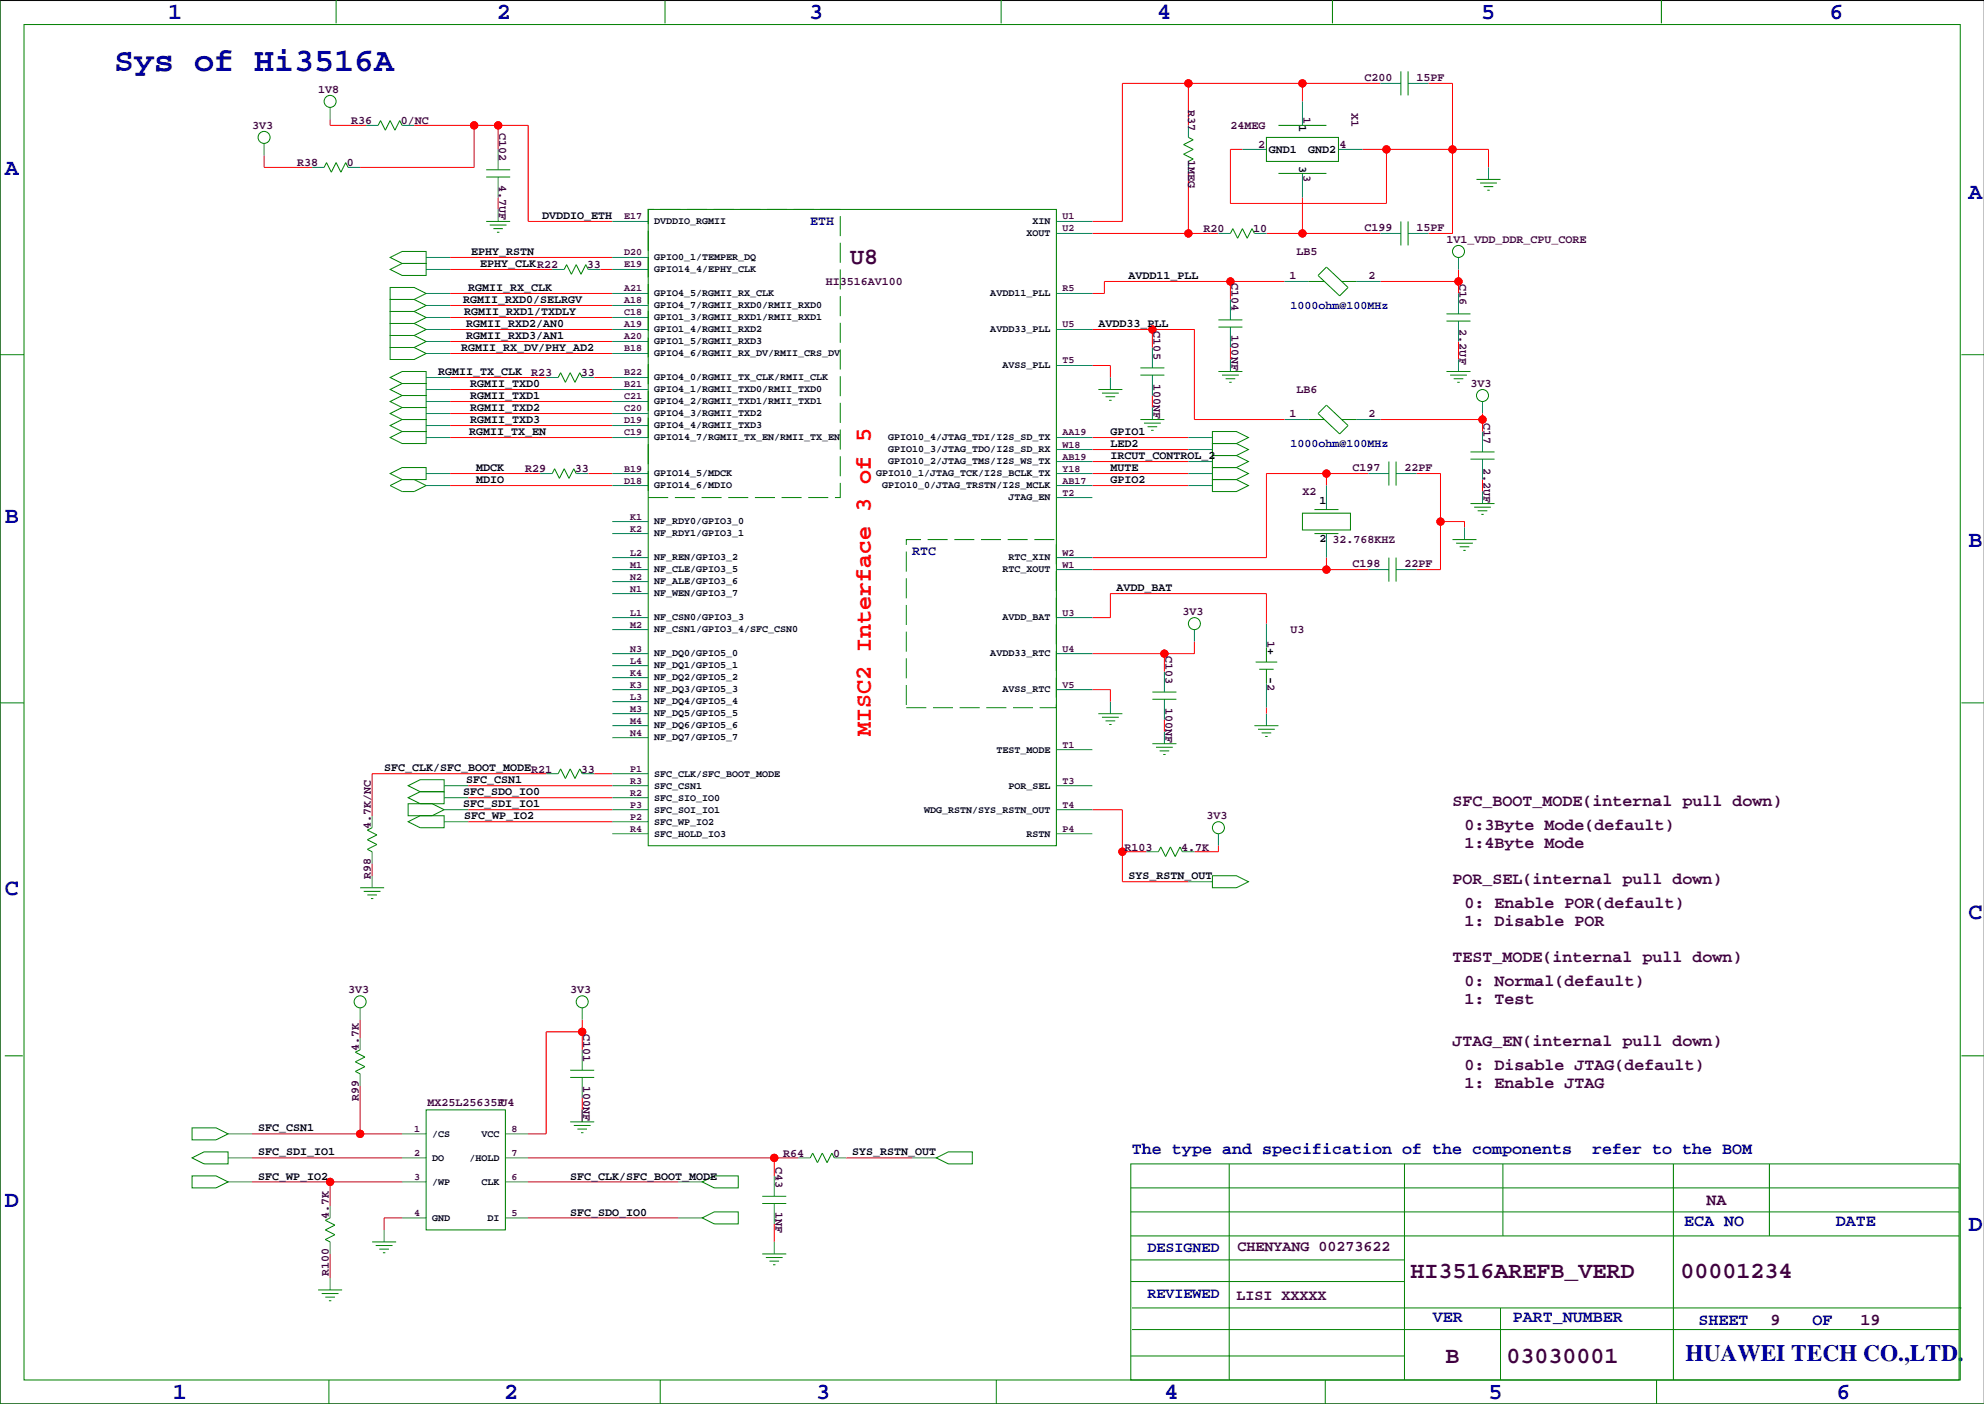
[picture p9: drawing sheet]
<svg xmlns="http://www.w3.org/2000/svg" width="420mm" height="297mm" viewBox="0 0 420 297" stroke-linecap="round" stroke-linejoin="round" font-family="sans-serif">
<path d="M419.9 .1h-419.9v296.9h419.9" fill="none" stroke="#000" stroke-width=".21"/>
<g fill="none" stroke="#008080" stroke-width=".21">
<path d="M292.1 17.6h4.3M297.9 17.6h4.4M55.9 30.3v2.6M66 35.4h2.6M69.8 22.7v2.6M73.7 35.4h2.5M77.5 26.5h2.5M85.1 26.5h2.5M105.4 31.6v4.3M105.4 37.5v4.3M251.5 26.5v2.6M251.5 34.1v2.6"/>
<path d="M262.9 31.6h5.1M275.6 21.4v5.1M275.6 36.7v5.1M283.2 31.6h5.1M315 35.4v2.6M90.2 54.5h5M90.2 57h5M105.4 44.3v2.5M116.8 57h2.6M124.5 57h2.5M129.5 54.5h7.7M129.5 57h7.7"/>
<path d="M129.5 46.8h7.7M223.5 49.4h7.6M223.5 46.8h7.6M257.8 49.4h2.5M265.4 49.4h2.6M271.8 59.5h5.1M287 59.5h5.1M292.1 49.4h4.3M297.9 49.4h4.4M308.6 54.5v2.5M90.2 72.2h5M90.2 69.7h5"/>
<path d="M90.2 67.2h5M90.2 64.6h5M90.2 62.1h5M90.2 74.8h5M90.2 79.9h5M115.6 79.9h2.5M123.2 79.9h2.5M129.5 72.2h7.7M129.5 69.7h7.7M129.5 67.2h7.7M129.5 64.6h7.7M129.5 62.1h7.7"/>
<path d="M129.5 74.8h7.7M129.5 79.9h7.7M223.5 69.7h7.6M223.5 62.1h7.6M223.5 77.3h7.6M234.9 79.9v2.5M243.8 73.5v4.3M243.8 79.4v4.3M260.3 63.4v4.3M260.3 69.2v4.3M260.3 76.1v2.5M308.6 62.1v4.3"/>
<path d="M308.6 67.9v4.3M308.6 76.1v2.5M90.2 92.6h5M90.2 87.5h5M90.2 84.9h5M90.2 82.4h5M90.2 90h5M129.5 92.6h7.7M129.5 87.5h7.7M129.5 84.9h7.7M129.5 82.4h7.7M129.5 90h7.7"/>
<path d="M223.5 92.6h7.6M223.5 97.6h7.6M223.5 95.1h7.6M243.8 86.2v2.6M251.5 92.6h5M251.5 97.6h5M251.5 95.1h5M271.8 88.8h5.1M287 88.8h5.1M313.7 84.9v2.6M313.7 91.3v4.3M313.7 97.1v4.4"/>
<path d="M90.2 102.7h5M90.2 100.2h5M114.3 100.2h2.5M121.9 100.2h2.6M129.5 102.7h7.7M129.5 100.2h7.7M129.5 110.3h7.7M129.5 112.9h7.7M129.5 118h7.7M223.5 102.7h7.6M223.5 100.2h7.6M223.5 105.3h7.6"/>
<path d="M223.5 118h7.6M251.5 102.7h5M251.5 100.2h5M280.7 102.7v5.1M280.7 112.9v5.1M289.6 100.2h4.3M295.4 100.2h4.3M309.9 111.6v2.6M313.7 104v2.5M129.5 120.5h7.7M129.5 130.7h7.7M129.5 138.3h7.7"/>
<path d="M129.5 123h7.7M129.5 133.2h7.7M129.5 125.6h7.7M223.5 120.5h7.6M223.5 130.7h7.6M223.5 138.3h7.6M252.7 133.2v2.5M268 131.9v5.1M289.6 120.5h4.3M295.4 120.5h4.3M129.5 145.9h7.7M129.5 140.8h7.7"/>
<path d="M129.5 143.4h7.7M129.5 148.4h7.7M129.5 151h7.7M129.5 153.5h7.7M129.5 156.1h7.7M223.5 145.9h7.6M223.5 158.6h7.6M234.9 148.4v2.6M246.4 142.1v4.3M246.4 147.9v4.4M246.4 154.8v2.5M268 144.6v5.1"/>
<path d="M268 151v2.5M78.7 172.6v2.5M94 168.8h5.1M94 173.8h5.1M94 171.3h5.1M94 166.2h5.1M115.6 163.7h2.5M123.2 163.7h2.5M129.5 168.8h7.7M129.5 173.8h7.7M129.5 171.3h7.7M129.5 166.2h7.7"/>
<path d="M129.5 163.7h7.7M129.5 176.4h7.7M223.5 171.3h7.6M223.5 166.2h7.6M223.5 176.4h7.6M257.8 176.4v2.5M78.7 180.2v2.5M78.7 185.3v2.5M242.6 180.2h2.5M250.2 180.2h2.5M251.5 186.5h5M76.2 213.2v2.6"/>
<path d="M76.2 219.6v2.5M123.2 213.2v2.6M48.3 239.9h5M76.2 227.2v2.5M85.1 239.9h5.1M106.9 239.9h4.9M123.2 222.1v4.3M123.2 228v4.3M123.2 234.8v2.5M48.3 245h5M48.3 250h5M69.8 255.1v2.6"/>
<path d="M85.1 245h5.1M85.1 257.7h5.1M85.1 250h5.1M106.9 245h4.9M106.9 257.7h4.9M106.9 250h4.9M143.5 257.7h5.1M143.5 250h5.1M163.8 248.8v4.3M163.8 254.6v4.3M168.9 245h2.5M176.5 245h2.6"/>
<path d="M193 245h5.1M69.8 262.7v2.6M69.8 270.4v2.5M81.3 260.2v2.5M163.8 262.7v2.6"/>
</g>
<g fill="none" stroke="#008000" stroke-width=".21">
<path d="M0 -.1v297.1h419.9M71.1 0v4.9M140.7 0v4.9M211.8 0v4.9M281.9 0v4.9M351.5 0v4.9M5.1 5.2h409.7v286.8h-409.7zM296.4 15.1v5.1M297.9 15.1v5.1M68.6 35.4l.5-1 1 2 1-2 1 2 1.1-2 .5 1M80 26.5l.5-1 1 2 1-2 1.1 2 1-2 .5 1M102.9 35.9h5"/>
<path d="M102.9 37.5h5M251.5 29.1l1 .5-2.1 1 2.1 1-2.1 1 2.1 1-1 .5M268 29.1h15.2v5h-15.2zM270.5 36.7h10.2M270.5 26.5h10.2M312.4 38h5.1M313.2 38.7h3.5M313.9 39.5h2.1M82.5 54.5l2.6-1.3h5.1v2.5h-5.1zM82.5 57l2.6-1.3h5.1v2.6h-5.1zM102.9 46.8h5M103.6 47.6h3.6"/>
<path d="M104.4 48.4h2M105.2 49.1h.5M119.4 57l.5-1 1 2 1-2 1 2 1.1-2 .5 1M137.2 44.3h86.3v134.6h-86.3zM260.3 49.4l.6-1 1 2 1-2 1 2 1-2 .5 1M276.9 59.5h3.3M280.7 56.5l4.5 4.3-1.7 1.8-4.6-4.3zM284 59.5h3M296.4 46.8v5.1M297.9 46.8v5.1M314.7 40.2h.5M0 75h5.1"/>
<path d="M82.5 71h5.1l2.6 1.2-2.6 1.3h-5.1zM82.5 68.4h5.1l2.6 1.3-2.6 1.3h-5.1zM82.5 65.9h5.1l2.6 1.3-2.6 1.2h-5.1zM82.5 63.4h5.1l2.6 1.2-2.6 1.3h-5.1zM82.5 60.8h5.1l2.6 1.3-2.6 1.3h-5.1zM82.5 73.5h5.1l2.6 1.3-2.6 1.3h-5.1zM82.5 79.9l2.6-1.3h5.1v2.5h-5.1zM118.1 79.9l.5-1 1 2 1-2 1.1 2 1-2 .5 1M241.3 79.4h5.1M241.3 77.8h5.1M257.8 78.6h5.1M257.8 67.7h5.1"/>
<path d="M257.8 69.2h5.1M258.6 79.4h3.5M306.1 66.4h5M306.1 67.9h5M306.1 78.6h5M306.8 79.4h3.6M415 75h4.9M82.5 87.5l2.6-1.3h5.1v2.6h-5.1zM82.5 84.9l2.6-1.2h5.1v2.5h-5.1zM82.5 82.4l2.6-1.3h5.1v2.6h-5.1zM82.5 90l2.6-1.2h5.1v2.5h-5.1zM82.5 92.6l2.6-1.3h5.1v2.5h-5.1z"/>
<path d="M232.4 82.4h5.1M233.2 83.2h3.5M233.9 83.9h2.1M234.7 84.7h.5M241.3 88.8h5.1M242.1 89.5h3.5M242.8 90.3h2.1M243.6 91h.5M256.5 91.3h5.1l2.6 1.3-2.6 1.2h-5.1zM256.5 96.4h5.1l2.6 1.2-2.6 1.3h-5.1zM256.5 93.8h5.1l2.6 1.3-2.6 1.3h-5.1zM256.5 98.9h5.1l2.6 1.3-2.6 1.3h-5.1z"/>
<path d="M259.3 80.1h2.1M260.1 80.9h.5M276.9 88.8h3.3M280.7 85.7l4.5 4.3-1.7 1.8-4.6-4.3zM284 88.8h3M293.9 97.6v5.1M295.4 97.6v5.1M307.6 80.1h2M308.4 80.9h.5M311.1 95.6h5.1M311.1 97.1h5.1M82.5 100.2l2.6-1.3h5.1v2.6h-5.1z"/>
<path d="M82.5 102.7l2.6-1.2h2.5l2.6 1.2-2.6 1.3h-2.5zM116.8 100.2l.5-1 1.1 2 1-2 1 2 1-2 .5 1M256.5 101.5h5.1l2.6 1.2-2.6 1.3h-5.1zM275.6 108.6h10.2v3.5h-10.2zM278.1 107.8h5.1M278.1 112.9h5.1M293.9 118v5M295.4 118v5M307.3 114.2h5.1M308.1 114.9h3.6M308.9 115.7h2M309.6 116.4h.5"/>
<path d="M311.1 106.5h5.1M311.9 107.3h3.6M312.7 108.1h2M313.4 108.8h.5M268 137v3.1M0 148.7h5.1M232.4 151h5.1M233.2 151.8h3.5M233.9 152.5h2.1M234.7 153.3h.5M243.8 157.3h5.1M243.8 146.4h5.1"/>
<path d="M243.8 147.9h5.1M244.6 158.1h3.6M245.4 158.9h2M246.1 159.6h.5M265.4 153.5h5.1M265.7 140.1h4.6M266.2 154.3h3.5M266.4 141.6h3.1M267 155.1h2M267.7 155.8h.5M268 141.6v3M415 148.7h4.9"/>
<path d="M78.7 175.1l-1 .5 2.1 1-2.1 1.1 2.1 1-2.1 1 1 .5M86.4 168.8l2.5-1.3h5.1v2.5h-5.1zM86.4 173.8l2.5-1.2h5.1v2.5h-5.1zM86.4 170h5l2.6 1.3-2.6 1.3h-5zM86.4 166.2l2.5-1.2h5.1v2.5h-5.1zM118.1 163.7l.5-1 1 2 1-2 1.1 2 1-2 .5 1M76.2 187.8h5.1M77 188.6h3.5M77.7 189.3h2.1M78.5 190.1h.5M245.1 180.2l.5-1 1 2 1-2 1.1 2 1-2 .5 1M256.5 185.3h5.1l2.6 1.2-2.6 1.3h-5.1z"/>
<path d="M1 223.4h3.8M40.6 238.6h5.1l2.6 1.3-2.6 1.3h-5.1zM76.2 222.1l-1 .5 2 1-2 1 2 1.1-2 1 1 .5M90.2 234.8h16.7v25.4h-16.7zM120.6 226.4h5.1M120.6 228h5.1M120.6 237.3h5.1M121.4 238.1h3.6M122.2 238.9h2M122.9 239.6h.5M415 223.4h4.9M40.6 245l2.6-1.3h5.1v2.5h-5.1z"/>
<path d="M40.6 248.8h5.1l2.6 1.2-2.6 1.3h-5.1zM69.8 257.7l-1 .5 2.1 1-2.1 1 2.1 1-2.1 1 1 .5M148.6 257.7l2.5-1.3h5.1v2.5h-5.1zM148.6 250l2.5-1.2h5.1v2.5h-5.1zM161.3 253.1h5.1M161.3 254.6h5.1M171.4 245l.6-1 1 2 1-2 1 2 1-2 .5 1M198.1 245l2.6-1.3h5v2.5h-5zM239.3 246.2h175.2v45.8h-175.2zM239.3 251.3h175.2M239.3 256.4h175.2M260.1 246.2v45.8"/>
<path d="M297.2 246.2v45.8M318 246.2v15.3M354.1 246.2v45.8M374.4 246.2v15.3M67.3 272.9h5.1M68.1 273.7h3.5M68.8 274.4h2.1M69.6 275.2h.5M78.7 262.7h5.1M79.5 263.5h3.6M80.3 264.3h2M81 265h.5"/>
<path d="M161.3 265.3h5.1M162.1 266.1h3.5M162.8 266.8h2M163.6 267.6h.5M239.3 266.6h57.9M239.3 261.5h175.2M239.3 271.1h57.9M239.5 276.7h175.5M317.5 276.7v15.3M69.6 292v5M139.7 292v5M210.8 292v5"/>
<path d="M239.3 286.9h57.9M239.5 281.3h175M280.4 292v5M350.5 292v5M383.5 287.4h.1"/>
<circle cx="55.9" cy="29.1" r="1.27"/>
<circle cx="69.8" cy="21.4" r="1.27"/>
<circle cx="308.6" cy="53.2" r="1.27"/>
<circle cx="313.7" cy="83.7" r="1.27"/>
<circle cx="252.7" cy="131.9" r="1.27"/>
<circle cx="257.8" cy="175.1" r="1.27"/>
<circle cx="76.2" cy="211.9" r="1.27"/>
<circle cx="123.2" cy="211.9" r="1.27"/>
</g>
<g fill="none" stroke="#f00" stroke-width=".21">
<path d="M251.5 17.6v8.9M275.6 17.6v3.8M292.1 17.6h-54.6v29.2h-6.4M302.3 17.6h5v31.8h-5M55.9 32.9v2.5h10.1M69.8 25.3v1.2h7.7M87.6 26.5h24.2v20.3h17.7M100.3 26.5v8.9h-24.1M105.4 26.5v5.1M251.5 36.7v12.7M262.9 31.6h-2.6v11.4h33.1v-11.4M288.3 31.6h26.7v3.8"/>
<path d="M95.2 57h21.6M95.2 54.5h34.3M105.4 41.8v2.5M127 57h2.5M231.1 49.4h26.7M260.3 59.5v3.9M268 49.4h24.1M271.8 59.5h-38.1v2.6h-2.6M275.6 41.8v7.6M292.1 59.5h16.5M308.6 57v5.1M95.2 62.1h34.3"/>
<path d="M95.2 64.6h34.3M95.2 67.2h34.3M95.2 69.7h34.3M95.2 72.2h34.3M95.2 79.9h20.4M95.2 74.8h34.3M125.7 79.9h3.8M231.1 77.3h3.8v2.6M231.1 69.7h21.6v19.1h19.1M243.8 69.7v3.8M260.3 73.5v2.6M308.6 72.2v3.9"/>
<path d="M95.2 92.6h34.3M95.2 84.9h34.3M95.2 87.5h34.3M95.2 90h34.3M95.2 82.4h34.3M231.1 97.6h20.4M231.1 95.1h20.4M231.1 92.6h20.4M243.8 83.7v2.5M292.1 88.8h21.6M313.7 87.5v3.8M95.2 100.2h19.1"/>
<path d="M95.2 102.7h34.3M124.5 100.2h5M231.1 100.2h20.4M231.1 102.7h20.4M280.7 100.2v2.5M280.7 118v2.5M289.6 100.2h-21.6v17.8h-36.9M299.7 100.2h5.1v20.3h-5.1M304.8 110.3h5.1v1.3M313.7 101.5v2.5M231.1 120.5h58.5M231.1 130.7h3.8v-5.1h33.1v6.3"/>
<path d="M246.4 138.3v3.8M252.7 135.7v2.6h-21.6M231.1 145.9h3.8v2.5M246.4 152.3v2.5M268 149.7v1.3M99.1 171.3h30.4M99.1 166.2h30.4M99.1 168.8h30.4M99.1 173.8h30.4M115.6 163.7h-36.9v8.9M125.7 163.7h3.8M231.1 171.3h6.4v15.2h14"/>
<path d="M257.8 178.9v1.3h-5.1M78.7 182.7v2.6M237.5 180.2h5.1M76.2 215.8v3.8M123.2 218.3h-7.6v21.6h-3.8M123.2 215.8v6.3M53.3 239.9h31.8M76.2 229.7v10.2M123.2 232.3v5M53.3 245h31.8M53.3 250h31.8M69.8 250v5.1"/>
<path d="M85.1 257.7h-3.8v2.5M111.8 257.7h31.7M111.8 245h57.1M111.8 250h31.7M163.8 245v3.8M163.8 258.9v3.8M179.1 245h13.9M69.8 265.3v5.1"/>
<circle cx="251.5" cy="17.6" r=".76"/>
<circle cx="275.6" cy="17.6" r=".76"/>
<circle cx="100.3" cy="26.5" r=".76"/>
<circle cx="105.4" cy="26.5" r=".76"/>
<circle cx="293.4" cy="31.6" r=".76"/>
<circle cx="307.3" cy="31.6" r=".76"/>
<circle cx="251.5" cy="49.4" r=".76"/>
<circle cx="260.4" cy="59.5" r=".76"/>
<circle cx="275.6" cy="49.4" r=".76"/>
<circle cx="308.6" cy="59.5" r=".76"/>
<circle cx="243.8" cy="69.7" r=".76"/>
<circle cx="313.7" cy="88.8" r=".76"/>
<circle cx="280.7" cy="100.2" r=".76"/>
<circle cx="304.8" cy="110.3" r=".76"/>
<circle cx="246.4" cy="138.3" r=".76"/>
<circle cx="280.7" cy="120.5" r=".76"/>
<circle cx="237.5" cy="180.2" r=".76"/>
<circle cx="123.2" cy="218.3" r=".76"/>
<circle cx="76.2" cy="239.9" r=".76"/>
<circle cx="69.9" cy="250" r=".76"/>
<circle cx="163.8" cy="245" r=".76"/>
</g>
<g fill="#f00" stroke="#f00" stroke-width=".21">
<circle cx="304.8" cy="110.3" r=".76"/>
<circle cx="280.7" cy="100.2" r=".76"/>
<circle cx="280.7" cy="120.5" r=".76"/>
<circle cx="308.6" cy="59.5" r=".76"/>
<circle cx="260.4" cy="59.5" r=".76"/>
<circle cx="237.5" cy="180.2" r=".76"/>
<circle cx="251.5" cy="49.4" r=".76"/>
<circle cx="251.5" cy="17.6" r=".76"/>
<circle cx="275.6" cy="17.6" r=".76"/>
<circle cx="76.2" cy="239.9" r=".76"/>
<circle cx="275.6" cy="49.4" r=".76"/>
<circle cx="307.3" cy="31.6" r=".76"/>
<circle cx="293.4" cy="31.6" r=".76"/>
<circle cx="313.7" cy="88.8" r=".76"/>
<circle cx="243.8" cy="69.7" r=".76"/>
<circle cx="123.2" cy="218.3" r=".76"/>
<circle cx="246.4" cy="138.3" r=".76"/>
<circle cx="69.9" cy="250" r=".76"/>
<circle cx="163.8" cy="245" r=".76"/>
<circle cx="100.3" cy="26.5" r=".76"/>
<circle cx="105.4" cy="26.5" r=".76"/>
</g>
<path d="M137.2 44.3h40.6v61h-40.6zM191.8 114.2h31.7v35.5h-31.7z" fill="none" stroke="#008000" stroke-width=".21" stroke-dasharray="4.2 1.4" stroke-linecap="butt"/>
<text font-size="7.1" fill="#0000a0" x="24.1" y="14.9">Sys of Hi3516A</text>
<g font-size="4.9" fill="#0000a0">
<text x="35.6" y="3.9">1</text>
<text x="105.2" y="3.9">2</text>
<text x="171.2" y="3.9">3</text>
<text x="244.9" y="3.9">4</text>
<text x="313.4" y="3.9">5</text>
<text x="387.1" y="3.9">6</text>
<text x="1" y="36.9">A</text>
<text x="416.6" y="42">A</text>
<text x="1" y="110.6">B</text>
<text x="416.6" y="115.7">B</text>
<text x="1" y="189.3">C</text>
<text x="416.6" y="194.4">C</text>
<text x="1" y="255.4">D</text>
<text x="416.6" y="260.5">D</text>
<text x="356.6" y="288">HUAWEI TECH CO.,LTD.</text>
<text x="36.6" y="296">1</text>
<text x="106.7" y="296">2</text>
<text x="172.7" y="296">3</text>
<text x="246.4" y="296">4</text>
<text x="315" y="296">5</text>
<text x="388.6" y="296">6</text>
</g>
<g font-size="4.9" fill="#400040">
<text x="179.9" y="55.9">U8</text>
<text x="298.5" y="270.5">HI3516AREFB_VERD</text>
<text x="355.6" y="270.5">00001234</text>
<text x="305.9" y="288.3">B</text>
<text x="318.8" y="288.3">03030001</text>
</g>
<text font-size="4.9" fill="#f00" x="184.3" y="155.6" transform="rotate(-90 184.3 155.6)">MISC2 Interface 3 of 5</text>
<g font-size="3.5" fill="#400040">
<text x="307.3" y="170.6">SFC_BOOT_MODE(internal pull down)</text>
<text x="309.9" y="179.5">1:4Byte Mode</text>
<text x="309.9" y="175.7">0:3Byte Mode(default)</text>
<text x="307.3" y="187.1">POR_SEL(internal pull down)</text>
<text x="309.9" y="196">1: Disable POR</text>
<text x="309.9" y="192.2">0: Enable POR(default)</text>
<text x="307.3" y="203.6">TEST_MODE(internal pull down)</text>
<text x="309.9" y="208.7">0: Normal(default)</text>
<text x="309.9" y="212.5">1: Test</text>
<text x="307.3" y="221.4">JTAG_EN(internal pull down)</text>
<text x="309.9" y="226.5">0: Disable JTAG(default)</text>
<text x="309.9" y="230.3">1: Enable JTAG</text>
<text x="361.1" y="254.9">NA</text>
<text x="374.6" y="280.3">9</text>
<text x="393.7" y="280.3">19</text>
</g>
<g font-size="3.5" fill="#0000a0">
<text x="239.5" y="244.2">The type and specification of the components</text>
<text x="336.9" y="244.2">refer to the BOM</text>
<text x="356.4" y="259.4">ECA NO</text>
<text x="388.5" y="259.4">DATE</text>
<text x="303.1" y="279.7">VER</text>
<text x="320.1" y="279.7">PART_NUMBER</text>
<text x="359.4" y="280.3">SHEET</text>
<text x="383.5" y="280.3">OF</text>
</g>
<g font-size="3.2" fill="#0000a0">
<text x="242.8" y="264.9">DESIGNED</text>
<text x="242.8" y="274.5">REVIEWED</text>
</g>
<g font-size="3.2" fill="#400040">
<text x="261.9" y="264.7">CHENYANG 00273622</text>
<text x="261.6" y="275.1">LISI XXXXX</text>
</g>
<g font-size="2.8" fill="#0000a0">
<text x="171.4" y="47.5">ETH</text>
<text x="193" y="117.4">RTC</text>
</g>
<g font-size="2.5" fill="#400040">
<text x="288.7" y="17.1">C200</text>
<text x="299.7" y="17.1">15PF</text>
<text x="67.3" y="19.7">1V8</text>
<text x="251.4" y="23.4" transform="rotate(90 251.4 23.4)">R37</text>
<text x="286" y="24" transform="rotate(90 286 24)">X1</text>
<text x="53.3" y="27.3">3V3</text>
<text x="74.3" y="26.3">R36</text>
<text x="84.8" y="26.3">0/NC</text>
<text x="105.6" y="28.2" transform="rotate(90 105.6 28.2)">C102</text>
<text x="260.3" y="27.3">24MEG</text>
<text x="275.8" y="24.8" transform="rotate(90 275.8 24.8)">1</text>
<text x="62.9" y="35.2">R38</text>
<text x="73.4" y="35.2">0</text>
<text x="251.4" y="33.9" transform="rotate(90 251.4 33.9)">1MEG</text>
<text x="266.2" y="31.4">2</text>
<text x="283.5" y="31.4">4</text>
<text x="105.6" y="39.2" transform="rotate(90 105.6 39.2)">4.7UF</text>
<text x="275.8" y="36.9" transform="rotate(90 275.8 36.9)">3</text>
<text x="254.6" y="49.1">R20</text>
<text x="265.2" y="49.1">10</text>
<text x="274.3" y="54">LB5</text>
<text x="288.7" y="48.9">C199</text>
<text x="299.7" y="48.9">15PF</text>
<text x="306.1" y="51.4">1V1_VDD_DDR_CPU_CORE</text>
<text x="124.2" y="56.8">33</text>
<text x="260.6" y="60" transform="rotate(90 260.6 60)">C104</text>
<text x="272.8" y="59">1</text>
<text x="289.6" y="59">2</text>
<text x="174.7" y="60.2">HI3516AV100</text>
<text x="308.8" y="60.2" transform="rotate(90 308.8 60.2)">C16</text>
<text x="244.1" y="70.1" transform="rotate(90 244.1 70.1)">C105</text>
<text x="260.6" y="71" transform="rotate(90 260.6 71)">100NF</text>
<text x="308.8" y="69.7" transform="rotate(90 308.8 69.7)">2.2UF</text>
<text x="112.4" y="79.6">R23</text>
<text x="122.9" y="79.6">33</text>
<text x="244.1" y="81.1" transform="rotate(90 244.1 81.1)">100NF</text>
<text x="274.3" y="83.2">LB6</text>
<text x="311.2" y="81.9">3V3</text>
<text x="272.8" y="88.3">1</text>
<text x="289.6" y="88.3">2</text>
<text x="313.9" y="89.4" transform="rotate(90 313.9 89.4)">C17</text>
<text x="111.1" y="99.9">R29</text>
<text x="121.7" y="99.9">33</text>
<text x="286.2" y="99.7">C197</text>
<text x="297.2" y="99.7">22PF</text>
<text x="313.9" y="98.9" transform="rotate(90 313.9 98.9)">2.2UF</text>
<text x="275.6" y="104.8">X2</text>
<text x="281.9" y="114.9">32.768KHZ</text>
<text x="286.2" y="120">C198</text>
<text x="297.2" y="120">22PF</text>
<text x="250.2" y="130.2">3V3</text>
<text x="268.2" y="135.5" transform="rotate(90 268.2 135.5)">1+</text>
<text x="273.1" y="134">U3</text>
<text x="246.6" y="138.7" transform="rotate(90 246.6 138.7)">C103</text>
<text x="246.6" y="149.7" transform="rotate(90 246.6 149.7)">100NF</text>
<text x="122.9" y="163.4">33</text>
<text x="255.3" y="173.3">3V3</text>
<text x="78.5" y="175.4" transform="rotate(-90 78.5 175.4)">4.7K/NC</text>
<text x="237.9" y="179.9">R103</text>
<text x="249.9" y="179.9">4.7K</text>
<text x="78.5" y="185.9" transform="rotate(-90 78.5 185.9)">R98</text>
<text x="73.7" y="210.2">3V3</text>
<text x="120.6" y="210.2">3V3</text>
<text x="123.4" y="218.7" transform="rotate(90 123.4 218.7)">C101</text>
<text x="75.9" y="222.4" transform="rotate(-90 75.9 222.4)">4.7K</text>
<text x="75.9" y="232.9" transform="rotate(-90 75.9 232.9)">R99</text>
<text x="123.4" y="229.7" transform="rotate(90 123.4 229.7)">100NF</text>
<text x="90.4" y="234">MX25L25635FU4</text>
<text x="165.7" y="244.7">R64</text>
<text x="176.3" y="244.7">0</text>
<text x="164.1" y="246.9" transform="rotate(90 164.1 246.9)">C43</text>
<text x="69.6" y="257.9" transform="rotate(-90 69.6 257.9)">4.7K</text>
<text x="164.1" y="256.4" transform="rotate(90 164.1 256.4)">1NF</text>
<text x="69.6" y="269.9" transform="rotate(-90 69.6 269.9)">R100</text>
</g>
<g font-size="2.5">
<text x="274.9" y="26.5" transform="rotate(90 274.9 26.5)">1</text>
<text x="268.5" y="32.3">GND1</text>
<text x="274.9" y="35.2" transform="rotate(90 274.9 35.2)">3</text>
<text x="276.8" y="32.3">GND2</text>
<text x="114.7" y="46.3">DVDDIO_ETH</text>
<text x="99.7" y="54">EPHY_RSTN</text>
<text x="101.6" y="56.5">EPHY_CLKR22</text>
<text x="238.8" y="59">AVDD11_PLL</text>
<text x="98" y="64.1">RGMII_RXD0/SELRGV</text>
<text x="99.1" y="61.6">RGMII_RX_CLK</text>
<text x="98.2" y="66.7">RGMII_RXD1/TXDLY</text>
<text x="98.6" y="71.7">RGMII_RXD3/AN1</text>
<text x="98.6" y="69.2">RGMII_RXD2/AN0</text>
<text x="232.4" y="69.2">AVDD33_PLL</text>
<text x="97.6" y="74.3">RGMII_RX_DV/PHY_AD2</text>
<text x="92.7" y="79.4">RGMII_TX_CLK</text>
<text x="99.5" y="81.9">RGMII_TXD0</text>
<text x="99.5" y="89.5">RGMII_TXD3</text>
<text x="99.5" y="87">RGMII_TXD2</text>
<text x="99.5" y="84.4">RGMII_TXD1</text>
<text x="99.3" y="92.1">RGMII_TX_EN</text>
<text x="234.9" y="92.1">GPIO1</text>
<text x="234.9" y="94.6">LED2</text>
<text x="100.8" y="99.7">MDCK</text>
<text x="234.9" y="97.1">IRCUT_CONTROL_2</text>
<text x="234.9" y="99.7">MUTE</text>
<text x="100.8" y="102.2">MDIO</text>
<text x="234.9" y="102.2">GPIO2</text>
<text x="279.2" y="106.7">1</text>
<text x="279.2" y="114.6">2</text>
<text x="236.2" y="125.1">AVDD_BAT</text>
<text x="268.2" y="143.2" transform="rotate(90 268.2 143.2)">-2</text>
<text x="81.3" y="163.2">SFC_CLK/SFC_BOOT_MODER21</text>
<text x="98.6" y="165.7">SFC_CSN1</text>
<text x="98" y="170.8">SFC_SDI_IO1</text>
<text x="98" y="168.3">SFC_SDO_IO0</text>
<text x="98.2" y="173.3">SFC_WP_IO2</text>
<text x="238.8" y="186">SYS_RSTN_OUT</text>
<text x="54.6" y="239.4">SFC_CSN1</text>
<text x="54.6" y="244.5">SFC_SDI_IO1</text>
<text x="180.3" y="244.5">SYS_RSTN_OUT</text>
<text x="54.6" y="249.5">SFC_WP_IO2</text>
<text x="120.6" y="249.5">SFC_CLK/SFC_BOOT_MODE</text>
<text x="120.6" y="257.2">SFC_SDO_IO0</text>
</g>
<g font-size="2.5" fill="#0000a0">
<text x="273.1" y="65.4">1000ohm@100MHz</text>
<text x="273.1" y="94.6">1000ohm@100MHz</text>
</g>
<g font-size="2.1" fill="#400040">
<text x="132.1" y="46.4">E17</text>
<text x="224.8" y="46.4">U1</text>
<text x="224.8" y="49">U2</text>
<text x="132.1" y="56.6">E19</text>
<text x="132.1" y="54">D20</text>
<text x="132.1" y="61.7">A21</text>
<text x="132.1" y="64.2">A18</text>
<text x="224.8" y="61.7">R5</text>
<text x="132.1" y="66.7">C18</text>
<text x="132.1" y="69.3">A19</text>
<text x="132.1" y="71.8">A20</text>
<text x="224.8" y="69.3">U5</text>
<text x="132.1" y="74.4">B18</text>
<text x="224.8" y="76.9">T5</text>
<text x="132.1" y="79.4">B22</text>
<text x="132.1" y="82">B21</text>
<text x="132.1" y="84.5">C21</text>
<text x="132.1" y="87.1">C20</text>
<text x="132.1" y="89.6">D19</text>
<text x="132.1" y="92.1">C19</text>
<text x="224.8" y="92.1">AA19</text>
<text x="224.8" y="94.7">W18</text>
<text x="132.1" y="99.8">B19</text>
<text x="224.8" y="99.8">Y18</text>
<text x="224.8" y="97.2">AB19</text>
<text x="132.1" y="102.3">D18</text>
<text x="224.8" y="104.8">T2</text>
<text x="224.8" y="102.3">AB17</text>
<text x="133.3" y="109.9">K1</text>
<text x="133.3" y="112.5">K2</text>
<text x="133.3" y="117.5">L2</text>
<text x="224.8" y="117.5">W2</text>
<text x="133.3" y="122.6">N2</text>
<text x="133.3" y="120.1">M1</text>
<text x="133.3" y="125.2">N1</text>
<text x="224.8" y="120.1">W1</text>
<text x="133.3" y="130.2">L1</text>
<text x="224.8" y="130.2">U3</text>
<text x="133.3" y="132.8">M2</text>
<text x="133.3" y="137.9">N3</text>
<text x="224.8" y="137.9">U4</text>
<text x="133.3" y="140.4">L4</text>
<text x="133.3" y="142.9">K4</text>
<text x="133.3" y="145.5">K3</text>
<text x="133.3" y="148">L3</text>
<text x="224.8" y="145.5">V5</text>
<text x="133.3" y="150.6">M3</text>
<text x="133.3" y="153.1">M4</text>
<text x="133.3" y="155.6">N4</text>
<text x="224.8" y="158.2">T1</text>
<text x="133.3" y="163.3">P1</text>
<text x="133.3" y="165.8">R3</text>
<text x="224.8" y="165.8">T3</text>
<text x="133.3" y="168.3">R2</text>
<text x="133.3" y="170.9">P3</text>
<text x="133.3" y="173.4">P2</text>
<text x="224.8" y="170.9">T4</text>
<text x="133.3" y="176">R4</text>
<text x="224.8" y="176">P4</text>
<text x="87.6" y="239.5">1</text>
<text x="108.2" y="239.5">8</text>
<text x="87.6" y="244.5">2</text>
<text x="108.2" y="244.5">7</text>
<text x="87.6" y="249.6">3</text>
<text x="108.2" y="249.6">6</text>
<text x="87.6" y="257.2">4</text>
<text x="108.2" y="257.2">5</text>
</g>
<g font-size="2.1">
<text x="138.4" y="47.4">DVDDIO_RGMII</text>
<text x="218.4" y="47.4">XIN</text>
<text x="217.2" y="50">XOUT</text>
<text x="138.4" y="57.6">GPIO14_4/EPHY_CLK</text>
<text x="138.4" y="55.1">GPIO0_1/TEMPER_DQ</text>
<text x="138.4" y="62.7">GPIO4_5/RGMII_RX_CLK</text>
<text x="138.4" y="65.2">GPIO4_7/RGMII_RXD0/RMII_RXD0</text>
<text x="209.5" y="62.7">AVDD11_PLL</text>
<text x="138.4" y="67.8">GPIO1_3/RGMII_RXD1/RMII_RXD1</text>
<text x="138.4" y="70.3">GPIO1_4/RGMII_RXD2</text>
<text x="209.5" y="70.3">AVDD33_PLL</text>
<text x="138.4" y="75.4">GPIO4_6/RGMII_RX_DV/RMII_CRS_DV</text>
<text x="138.4" y="72.8">GPIO1_5/RGMII_RXD3</text>
<text x="212.1" y="77.9">AVSS_PLL</text>
<text x="138.4" y="80.5">GPIO4_0/RGMII_TX_CLK/RMII_CLK</text>
<text x="138.4" y="83">GPIO4_1/RGMII_TXD0/RMII_TXD0</text>
<text x="138.4" y="85.5">GPIO4_2/RGMII_TXD1/RMII_TXD1</text>
<text x="138.4" y="88.1">GPIO4_3/RGMII_TXD2</text>
<text x="138.4" y="93.2">GPIO14_7/RGMII_TX_EN/RMII_TX_EN</text>
<text x="138.4" y="90.6">GPIO4_4/RGMII_TXD3</text>
<text x="188" y="93.2">GPIO10_4/JTAG_TDI/I2S_SD_TX</text>
<text x="188" y="95.7">GPIO10_3/JTAG_TDO/I2S_SD_RX</text>
<text x="138.4" y="100.8">GPIO14_5/MDCK</text>
<text x="185.4" y="100.8">GPIO10_1/JTAG_TCK/I2S_BCLK_TX</text>
<text x="188" y="98.2">GPIO10_2/JTAG_TMS/I2S_WS_TX</text>
<text x="138.4" y="103.3">GPIO14_6/MDIO</text>
<text x="186.7" y="103.3">GPIO10_0/JTAG_TRSTN/I2S_MCLK</text>
<text x="213.4" y="105.9">JTAG_EN</text>
<text x="138.4" y="110.9">NF_RDY0/GPIO3_0</text>
<text x="138.4" y="113.5">NF_RDY1/GPIO3_1</text>
<text x="138.4" y="118.6">NF_REN/GPIO3_2</text>
<text x="213.4" y="118.6">RTC_XIN</text>
<text x="138.4" y="123.6">NF_ALE/GPIO3_6</text>
<text x="138.4" y="121.1">NF_CLE/GPIO3_5</text>
<text x="212.1" y="121.1">RTC_XOUT</text>
<text x="138.4" y="131.3">NF_CSN0/GPIO3_3</text>
<text x="138.4" y="126.2">NF_WEN/GPIO3_7</text>
<text x="212.1" y="131.3">AVDD_BAT</text>
<text x="138.4" y="133.8">NF_CSN1/GPIO3_4/SFC_CSN0</text>
<text x="138.4" y="138.9">NF_DQ0/GPIO5_0</text>
<text x="138.4" y="141.4">NF_DQ1/GPIO5_1</text>
<text x="138.4" y="144">NF_DQ2/GPIO5_2</text>
<text x="209.5" y="138.9">AVDD33_RTC</text>
<text x="138.4" y="146.5">NF_DQ3/GPIO5_3</text>
<text x="138.4" y="149">NF_DQ4/GPIO5_4</text>
<text x="212.1" y="146.5">AVSS_RTC</text>
<text x="138.4" y="151.6">NF_DQ5/GPIO5_5</text>
<text x="138.4" y="154.1">NF_DQ6/GPIO5_6</text>
<text x="138.4" y="156.7">NF_DQ7/GPIO5_7</text>
<text x="210.8" y="159.2">TEST_MODE</text>
<text x="138.4" y="164.3">SFC_CLK/SFC_BOOT_MODE</text>
<text x="138.4" y="166.8">SFC_CSN1</text>
<text x="213.4" y="166.8">POR_SEL</text>
<text x="138.4" y="169.4">SFC_SIO_IO0</text>
<text x="138.4" y="171.9">SFC_SOI_IO1</text>
<text x="195.6" y="171.9">WDG_RSTN/SYS_RSTN_OUT</text>
<text x="138.4" y="177">SFC_HOLD_IO3</text>
<text x="138.4" y="174.4">SFC_WP_IO2</text>
<text x="217.2" y="177">RSTN</text>
<text x="91.4" y="240.5">/CS</text>
<text x="91.4" y="245.6">DO</text>
<text x="99.3" y="245.6">/HOLD</text>
<text x="101.9" y="240.5">VCC</text>
<text x="91.4" y="250.6">/WP</text>
<text x="101.9" y="250.6">CLK</text>
<text x="91.4" y="258.3">GND</text>
<text x="103.1" y="258.3">DI</text>
</g>
</svg>
